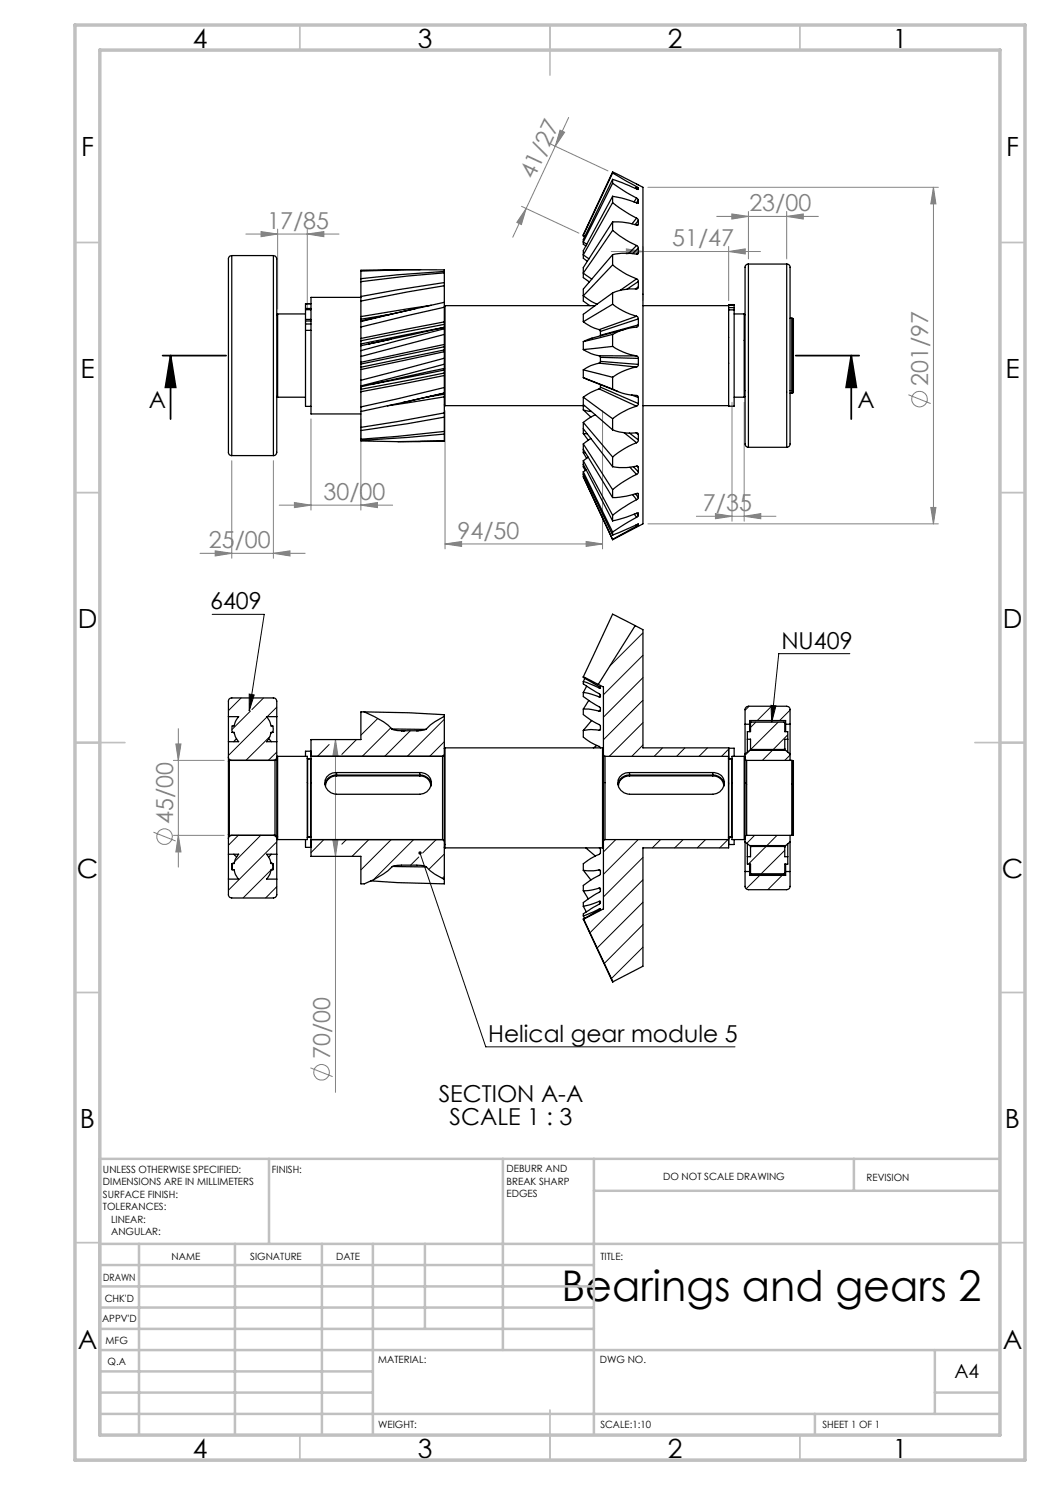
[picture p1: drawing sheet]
<svg xmlns="http://www.w3.org/2000/svg" width="210mm" height="297mm" viewBox="0 0 210 297" stroke-linecap="round" stroke-linejoin="round" font-family="sans-serif">
<g fill="none" stroke="#808080" stroke-width=".2">
<path d="M110.1 28.8l11.5 5.4M112 26l.9 .5-1.8 2.7zM113.7 23.5l-11.1 23.9M129.6 37.5h58.1M186.7 37.5v67.3M186.7 37.5l.5 3.3h-1zM49.2 46.8h18.6M52.2 46.3l3.3 .5-3.3 .5zM55.5 45.8v16M61.5 46.8l3.3-.5v1zM61.5 45.8v16M104.3 41.3l11.5 5.3"/>
<path d="M105.2 41.7l-.9 3.2-.9-.4zM122.2 50.3h29.9M125.3 49.8l3.3 .5-3.3 .5zM128.6 49.3v10.8M143.3 43.3h20.4M145.7 50.3l3.3-.5v1zM145.7 49.3v10.8M146.4 42.8l3.3 .5-3.3 .5zM149.7 42.3v9.5M157.3 43.3l3.4-.5v1zM157.3 42.3v9.5M181.7 78.9l4.4 1.8"/>
<path d="M46.4 92.1v19.6M54.7 92.1v19.6M62.2 83.8v18.2M72.2 83.8v18.2M89 82.1v27.7M120.5 82.1v27.7M146.4 80.5v23.7M148.8 80.5v23.7M40 110.7h21M43 110.2l3.4 .5-3.4 .5zM54.7 110.7l3.3-.5v1zM55.8 101h22.7"/>
<path d="M58.9 100.5l3.3 .5-3.3 .5zM72.2 101l3.3-.5v1zM89 108.8l3.3-.5v1zM89 108.8h31.5M117.2 108.3l3.3 .5-3.3 .5zM129.6 104.8h58.1M139.3 103.3h15.9M143.1 102.7l3.3 .6-3.3 .4zM148.8 103.3l3.4-.6v1zM186.2 101.5h1l-.5 3.3zM34.7 152.1h10.1M35.2 148.8h1l-.5 3.3z"/>
<path d="M35.7 145.7v27.7M67.1 147.9l.5 3.3h-1zM67.1 147.9v70.6M30.7 166.4l4.4 1.8M34.7 167.1h10.1M35.7 167.1l.5 3.3h-1zM66.6 168h1l-.5 3.3zM62.1 213.6l4.4 1.7"/>
<circle cx="183.9" cy="79.8" r="1.55"/>
<circle cx="32.9" cy="167.3" r="1.55"/>
<circle cx="64.3" cy="214.5" r="1.56"/>
</g>
<path d="M42.4 122.9h10.4l-3 19.3M49.8 138.8l1 .2-1 3.2zM170 130.7h-14.2l-1.5 13.7M154.2 141.1l1 .1-.9 3.2zM84 170.6l13.2 38.8h49.8" fill="none" stroke="#000" stroke-width=".2"/>
<path d="M32.5 71.1h12.7M34.1 71.1l1 6.4h-2zM34.1 71.1v12.7M159.1 71.1h12.7M170.3 71.1l1 6.4h-2.1zM170.3 71.1v12.7" fill="none" stroke="#000" stroke-width=".35"/>
<g fill="none" stroke="#c0c0c0" stroke-width=".35">
<path d="M60 5v5M110 5v10M160 5v5M15 48.5h5M200 48.5h5M15 98.5h5M200 98.5h5M15 148.5h10M195 148.5h10M15 198.5h5M200 198.5h5M15 248.5h5"/>
<path d="M200 248.5h5M60 287v5M110 282v10M160 287v5"/>
</g>
<g fill="none" stroke="#c0c0c0" stroke-width=".5">
<path d="M53.8 231.8v17M100.6 231.8v38.2M118.8 231.8v55.2M118.8 238.2h81.2M170.8 231.8v6.4M200 231.8h-180v55.2M20 248.8h180M20 257.3h98.8M20 253h98.8M27.8 248.8v38.2M47 248.8v38.2M64.4 248.8v38.2"/>
<path d="M74.6 248.8v38.2M85 248.8v17M20 265.8h98.8M20 261.5h98.8M20 278.5h54.6M20 274.3h54.6M20 270h180M187 278.5h13M187 270v12.8M20 282.8h180M163 282.8v4.2"/>
</g>
<path d="M15 5h190v287h-190zM20 10h180v277h-180z" fill="none" stroke="#c0c0c0" stroke-width=".7"/>
<g fill="#000">
<path d="M170.3 71.1l1 6.4h-2.1zM34.1 71.1l1 6.4h-2z"/>
<path d="M49.8 138.8l1 .2-1 3.2zM154.2 141.1l1 .1-.9 3.2zM83.7 170.4a.34 .34 0 0 0 .1 .5 .34 .34 0 0 0 .5-.2 .34 .34 0 0 0-.4-.4l.1 .3-.1-.3z"/>
</g>
<g fill="#808080">
<path d="M61.5 46.8l3.3-.5v1zM52.2 46.3l3.3 .5-3.3 .5zM157.3 43.3l3.4-.5v1zM146.4 42.8l3.3 .5-3.3 .5z"/>
<path d="M43 110.2l3.4 .5-3.4 .5zM54.7 110.7l3.3-.5v1zM89 108.8l3.3-.5v1zM117.2 108.3l3.3 .5-3.3 .5zM143.1 102.7l3.3 .6-3.3 .4zM148.8 103.3l3.4-.6v1z"/>
<path d="M58.9 100.5l3.3 .5-3.3 .5zM72.2 101l3.3-.5v1z"/>
<path d="M145.7 50.3l3.3-.5v1zM125.3 49.8l3.3 .5-3.3 .5z"/>
<path d="M105.2 41.7l-.9 3.2-.9-.4zM112 26l.9 .5-1.8 2.7z"/>
<path d="M186.2 101.5h1l-.5 3.3zM186.7 37.5l.5 3.3h-1z"/>
<path d="M67.1 147.9l.5 3.3h-1zM66.6 168h1l-.5 3.3z"/>
<path d="M35.2 148.8h1l-.5 3.3zM35.7 167.1l.5 3.3h-1z"/>
</g>
<g fill="none" stroke="#000" stroke-width=".25">
<path d="M122.5 39.3v1.2M122.5 39.3l1.9 .3 2.9 1M122.5 36.7l2.8 1.8 2 1.1M122.5 35.9v.8M122.5 35.9l4.9 1.9 .3 .1v-.3M122.5 34.6l4.8 2.7M122.5 34.4v.2M122.5 34.4l6.1 3.1v67.3l-6.1 3.1M122.5 34.4l-5.8 12.7M122.5 35.9l-5.8 12v.5M122.5 39.3l-5.8 10.8v.9M122.5 36.7l-5.8 11.7"/>
<path d="M122.5 34.6l-5.8 12.5M127.3 39.6l.4 .4M127.3 37.3l.4 .3M127.3 39.6l-.5 .8M127.3 37.3l-.2 .4M127.7 37.6l-.2 .3M46.4 51.1a.87 .87 0 0 0-.7 1.2v37.6a.85 .85 0 0 0 .7 1.2M46.4 51.1v40M46.4 51.1h8.3M54.7 51.1a.87 .87 0 0 1 .7 1.2v37.6a.9 .9 0 0 1-.7 1.2M54.7 51.1v40M72.2 59.5h-10v23.3h10"/>
<path d="M72.2 56.3v3M72.2 55.7v.6M72.2 54.2v1.5M84 53.9l-11.8 .1v.2M88.9 57.1l-7.4 1.3-9.3 1.8M88.9 57.1v3.4M88.9 57.1v-.6l-9.4 1.5-7.3 1.3v.9M88.9 54.6l-7.4 .6-9.3 1.1M88.9 54.6v1.8M88.9 54.6v-.3l-9.4 .7-7.3 .7M88.9 54.2v-.2l-7.4-.1-9.3 .3M116.7 59.2l1.5 1.1 1.2 .6"/>
<path d="M116.7 59.2v1l1.3 .9M116.7 54.6v.9l1.2 .9M116.7 51v.6l.8 .6M116.7 48.4v.5l.5 .3M116.7 47.1v.1l.2 .2M116.7 48.4l.7 .5M116.7 51l1.1 .8M116.7 54.6l1.7 1.2M116.7 47.1l.3 .1M122.5 58.6v2.3M122.5 53l2.8 1.9 2 .9M122.5 50.9v2.1"/>
<path d="M122.5 46.1l2.8 1.9 2 1.1M122.5 44.4v1.7M122.5 44.4a18.7 18.7 0 0 1 5.1 .6l.1-.2M122.5 40.5l2.8 2 2 1.1M122.5 58.6l-5.8 4.3v1.4M122.5 53l-5.8 6.2M122.5 50.9l-5.8 6.9v1.4M122.5 44.4l-5.8 9.1v1.1M122.5 46.1l-5.8 8.5M122.5 40.5l-5.8 10.5M127.3 55.8l.3 .1 .1 .4M127.3 49.1l.4 .5"/>
<path d="M127.3 43.6l.4 .5M127.3 55.8l-3.3 2.3M127.3 49.1l-1.5 1.6M127.3 43.6l-.9 1.2M127.7 57.4l-.2 .3a11.5 11.5 0 0 0-5 .9M127.7 56.3v1.1M127.7 50.5l-.2 .3a13.2 13.2 0 0 0-5 .1M127.7 49.6v.9M127.7 44.1v.7M127.7 40.5l-.4 .1M127.7 40v.5M127.7 57.4l-.6 .4"/>
<path d="M127.7 56.3l-2.3 1.6M127.7 50.5l-.3 .4M127.7 49.6l-1.2 1.1M127.7 44.8l-.2 .2M127.7 44.1l-.7 .8M127.7 40.5l-.1 .1M127.7 40l-.4 .6M149.7 52.8a.86 .86 0 0 0-.7 1.3v33.6a1.84 1.84 0 0 0 .3 1.7l.4 .1M149.7 52.8v36.7M149.7 52.8h7.6M157.3 52.8a.86 .86 0 0 1 .7 1.3v34.1a.89 .89 0 0 1-.7 1.3M157.3 52.8v36.7"/>
<path d="M55.4 79.3l.1 .1M55.5 62.8v16.6M55.5 62.8l-.1 .2M55.5 62.8h5.6M55.5 79.4h5.6M61.1 66.1v15.2h1.1M61.1 64.8v1.3M61.1 61.9v2M61.1 63.9v.3M61.1 60.7v1M61.1 60.7h.1M61.1 60.7h1.1"/>
<path d="M61.1 66.1h1.1M61.1 64.8h1.1M61.1 61.9h1.1M61.1 63.9h1.1M61.1 64.2h1.1M61.1 61.7v.2M61.1 64.2v.6M61.1 61.7h1.1M72.2 76.1v1.1M72.2 73.9v2.2M72.2 77.2v.2M72.2 70.1v1.2"/>
<path d="M72.2 71.3v1.2M72.2 69.1v1M72.2 78.3v3.1M72.2 65.4v2.3M72.2 64.3v1.1M72.2 64.2v.1M72.2 73.4v.5M72.2 72.5v.3M72.2 72.8v.6M72.2 77.4v.5M72.2 77.9v.4M72.2 60.2v3.1"/>
<path d="M72.2 68.8v.3M72.2 67.7v.5M72.2 68.2v.6M72.2 63.8v.4M72.2 63.3v.5M73.9 68.8l-1.7 .3M78.1 62.9l-5.9 .9M83 61.7l-10.8 2.5M86.3 61.1l-14.1 2.2M88.8 65.5l-15 3.3 4.4-1M88.9 78.6l-7.3 1.7M88.9 71.6l-16.7 4.5"/>
<path d="M88.9 72.8l-16.7 4.4M88.9 71.6v1.2M88.9 70.3l-16.7 3.6M88.9 70.3v1.3M88.9 72.8v.9M88.9 65.8l-16.7 4.3M88.9 66.9l-16.7 4.4M88.9 65.8v1.1M88.9 68.9l-16.7 3.6M88.9 66.9v2M88.9 65.5v.3M88.9 77.5l-16.7 3.9"/>
<path d="M88.9 77.5v1.1l-16.7 3.7M88.9 75.1l-16.7 3.2M88.9 75.1v2.4M88.9 64.4l-16.7 3.3M88.9 61.5l-16.7 3.9M88.9 61.5v2.9M88.9 60.5l-16.7 3.8M88.9 60.5v1M88.9 70l-16.7 3.4M88.9 70v.3M88.9 69.4l-16.7 3.4M88.9 68.9v.5"/>
<path d="M88.9 69.4v.6M88.9 73.8v.2M88.9 74.6l-16.7 3.3M88.9 74v.6M88.9 74.6v.5M88.9 65.5l-16.7 3.3M88.9 64.9l-16.7 3.3M88.9 64.4v.5M88.9 79.4v3.2M88.9 64.9v.6M88.9 78.8v.6M88.9 74l-14.4 2.8"/>
<path d="M88.9 79.4l-11.4 1.8M88.9 78.7v.1M88.9 78.8l-3.5 .6M88.9 73.7l-16.7 3.7M89 61.1v20M89 61.1h30M89 61.1l-.1 .2M116.7 68.3v1.6M116.7 75.5l5.8 2.3M116.7 74v1.5M116.7 74l5.8 1.5M116.7 69.9l1.5 .8 1.6 .5"/>
<path d="M116.7 75.5l6.9 2.8M116.7 64.3l1.5 1 1.6 .6M116.7 79.4v1.5l5.8 5.1M116.7 79.4l5.8 4.3M119.8 72.6l-1.7 .5-1.4 .9M119.8 77.8l-1.7 .7-1.4 .9M119.8 71.2l.3 .3M119.8 65.9l.3 .4M119.8 71.2h7.5M119.8 72.6l7.5 .8M119.8 77.8l7.5 3.4M120.1 71.5v.8"/>
<path d="M120.1 72.3l-.3 .3M120.1 67.1v.1M120.1 66.3v.8M120.1 76.9v.5M120.1 77.4l-.3 .4M120.1 71.5l7.6 .2M120.1 72.3l7.6 .6M120.1 77.4l7.6 3.3M122.5 77.8a12.9 12.9 0 0 0 5.1 1.4l.1 .3M122.5 75.5v2.3M122.5 69.3l2.8 1.4 2 .5M122.5 66.9v2.4"/>
<path d="M122.5 60.9l2.1 1.3 2.7 1M122.5 69.3l-5.8 .6M122.5 66.9l-5.8 1.4M122.5 60.9l-5.8 3.4M125.1 65.8l-7 1.9-1.4 .6M126.3 79l1.4 .5M127.3 73.4l-2.2 .6-1.5 .7-1.1 .8M127.3 71.2l.3 .1 .1 .4M127.3 63.2l.3 .2 .1 .4M127.3 63.2l-7.5 2.7M127.7 79.5v1.2M127.7 72.9l-.1 .3-.3 .2"/>
<path d="M127.7 71.7v1.2M127.7 65l-.2 .4a13.4 13.4 0 0 0-5 1.5M127.7 63.8v1.2M127.7 65l-7.6 2.1M127.7 63.8l-7.6 2.5M128.6 61.1h17.1M145.7 61.1v20.1h1.1v-19.2M145.7 61.1v-.2h1.1v.2M145.7 62h1.1M145.7 61.5h1.1M145.7 61.1h1.1M145.7 61.1h.1"/>
<path d="M146.8 61.5v.5M146.8 62.8h2M146.8 79.4h2M146.8 61.1v.4M148.8 62.8v16.6M148.8 62.8l.2 .2M149 79.3l-.2 .1M158 63.6h.4M158 78.6h.4M158.4 63.6l.2 .1M158.4 63.6v15M158.6 78.5l-.2 .1"/>
<path d="M158.6 63.7v14.8M46.4 91.1h8.3M72.2 81.4v.9M72.2 82.3v3.2M72.2 85.5v.6M72.2 86.1v1.7M72.2 87.8v.3M72.2 88.1v.1l7.3 .1 9.4-.1M79.6 88.3h4.4M81.5 80.3l-.9 .2M88.9 82.6l-9.4 1.7-7.3 1.2M88.9 82.6v.8l-7.4 1.3-9.3 1.4"/>
<path d="M88.9 86.3l-9.4 1-7.3 .5M88.9 83.5v2.8M88.9 86.3v.5l-7.4 .7-9.3 .6M88.9 88.2v.1h-4.9M88.9 81l.1 .1M88.9 86.9v1.3M89 81.1h27.9M116.7 94.8v.2M116.7 92.9v.5M116.7 89.8v.8M116.7 86.7h.7M116.7 85.8v.9"/>
<path d="M116.7 82l1.6 .3M116.7 81.1v.9M116.7 84.5v1.3M116.7 88.8v1M116.7 92.1v.8M116.7 94.4v.4M116.7 95.4l5.8 12.5M116.7 85.8l5.8 7.5M116.7 84.5l5.8 6.9M116.7 88.8l5.8 9.1M116.7 89.8l5.8 9.7M116.7 92.1l5.8 10.9"/>
<path d="M116.7 92.9l5.8 11.3M116.7 94.4l5.8 12M116.7 94.8l5.8 12.2M116.7 95l.1 .3M116.7 93.4l.4 .7M116.7 90.6l.6 1.1M116.7 86.7l1 1.3M116.7 82l1.5 1.4M116.8 95h-.1M116.9 95.2l-.2 .2M116.9 93.3l-.2 .1M117.1 90.5l-.4 .1"/>
<path d="M117.2 94l-.5 .4M117.7 91.4l-1 .7M118.2 87.7l-1.5 1.1M119 83l-2.3 1.5M122.5 97.9v1.6M122.5 93.3a14.8 14.8 0 0 0 5.1 0l.1 .2M122.5 91.4v1.9M122.5 86a12.1 12.1 0 0 0 5.1 .6l.1 .3M122.5 83.7v2.3M124.8 86.5l2.5 2M125.9 86.6l1.8 1.4M126 93.4l1.3 1.5"/>
<path d="M126.5 98.9l.8 1M126.7 93.3l1 1.1M127.1 98.7l.6 .8M127.2 86.6l.5 .3M127.3 99.9l-2.9 1.8-1.9 1.3M127.3 94.9l-2.9 1.7-1.9 1.3M127.3 88.5l-2.2 1.1-2.6 1.8M127.3 81.2l-2.2 .9-2.6 1.6M127.4 93.2l.3 .3M127.6 98.7l.1 .1M127.7 99.5l-.4 .4M127.7 98.8v.7"/>
<path d="M127.7 98.8l-.2-.1a17.3 17.3 0 0 1-5 .8M127.7 94.4l-.4 .5M127.7 93.5v.9M127.7 88l-.1 .3-.3 .2M127.7 86.9v1.1M127.7 80.7l-.4 .5M128.6 81.1h17.1M149.7 89.5h7.6M122.5 106.4v.6M122.5 103v1.2M122.5 107.9h.1M126.9 102.8l.4 .7"/>
<path d="M127.1 105l.2 .3M127.3 103.5l-4.8 2.9M127.3 105.3l-4.8 2.6M127.4 102.7l.3 .4M127.6 104.8l.1 .2M127.6 102.6l.1 .1M127.7 105v-.2h-.2l-5 2.2M127.7 103.1l-.4 .4M127.7 102.7v.4M127.7 102.7l-.2-.1-2.2 .8-2.8 .8M127.7 105l-.4 .3M116.7 138.5v.8l3.4 2.3v.6h-.3"/>
<path d="M116.7 138.5l1 .2 2.1 .7M116.7 136.3v.5l3.2 2 .2 .2v.4h-.3M116.7 136.3l3.1 1.3M116.7 135.4v.1l3.1 1.8a.17 .17 0 0 1 .3 .1 .17 .17 0 0 1-.2 .2h-.1M116.7 135.4l3 1.5M117 135.7l-.3 .6M117.3 137.2l-.6 1.3M119.7 136.9l1 .5v12.4M120 137.4l-.2 .2M120.1 139l-.3 .4M127 125.1l-4.5-2.3-5.8 12.6M127 125.1l-7.3 11.8"/>
<path d="M127 125.1l1.6 .8v23.7h17.1v2.2M45.7 143.3h2a3.7 3.7 0 0 0-.9 1.9h-.4v1.3M45.7 143.3v-3a.61 .61 0 0 1 .7-.7h8.3a.66 .66 0 0 1 .7 .7v3M45.7 143.3v5M45.7 151.4a.61 .61 0 0 0 .7 .7M45.7 151.4v.9M45.7 152.3v14.6M45.7 148.3v3.1M45.9 152.1v15M45.9 152.1h9.1M45.9 152.1l-.2 .2M46.4 146.5l.4 .1"/>
<path d="M46.4 146.5h.4a3.7 3.7 0 0 0 .9 1.8h-2M47.3 147.8l-.5 .5M53.7 147.7l.6 .6M54.6 146.5l-.4 .1M54.6 146.5h-.4a3.7 3.7 0 0 1-.9 1.8h2.1M55 152.1v15M55.4 151.8l-.2 .2-.2 .1M55.4 143.3h-2.1a3.7 3.7 0 0 1 .9 1.9h.4v1.3M55.4 143.3v5M55.4 151.4a.66 .66 0 0 1-.7 .7M55.4 151.4v16.3M55.4 148.3v3.1"/>
<path d="M55.5 151.3v16.6M55.5 151.3h6v16.6h-6M55.5 151.3l-.1 .1M61.5 151.7v.1M61.5 151.8v15.6M61.5 151.8h.6M62.1 151.8v15.6M62.2 151.7l-.1 .1M62.2 151.3v16.6M62.2 150.2h-1.1v1.1M62.2 151.3h26.3M67.3 154.5a2.18 2.18 0 0 0-2.3 2.2 2.18 2.18 0 0 0 2.3 2.2h16.7a2.18 2.18 0 0 0 2.2-2.1 2.18 2.18 0 0 0-1.9-2.3h-.3"/>
<path d="M67.3 155a2.23 2.23 0 0 0-2.3 1.9M67.3 155v.2M67.3 155.2a2.12 2.12 0 0 0-2.2 2M67.3 154.5h16.7M67.3 154.5v.5M67.3 155.2h16.7M67.3 155h16.7M72.8 142.4a14.1 14.1 0 0 1 5.6 3.4M72.8 142.4l9 .2 7.1 .3v6.9M72.8 142.4h-.6v5.5h-10v3.4M78.4 145.8l1.1 .3 .8 .1M78.4 145.8l6.7 .1"/>
<path d="M80.3 146.2h3.1M80.3 146.2h.7M83.4 146.2h.3M84 155a2.28 2.28 0 0 1 2.3 1.9M84 155v.2M84 155.2a2.03 2.03 0 0 1 2.1 2.1M84 154.5v.5M88.5 151.3v16.6M88.9 150.9l-.4 .4M88.9 143.3a10.8 10.8 0 0 0-3.7 2.6l-1.8 .3M88.9 149.8v19.6M89 149.6v20"/>
<path d="M89 149.6l-.1 .2M89 149.6h31.5M116.7 146.1v1.3a11.9 11.9 0 0 0 3.2 1.9l.2 .3M116.7 141.8v.3a1.32 1.32 0 0 0 1 1.5l2.2 1.3 .2 .3v.7M116.7 141.8h1l2.1 .4M117.8 140.1l-1.1 1.7M118.3 144.1l-1.6 2M119.4 149.1l-.7 .5M119.8 146l-1.6-.1-1.5 .2M120.1 145.9l-.1 .1h-.2M120.1 142l-.3 .2M120.1 145.8l-.3 .2"/>
<path d="M120.5 149.6v20M120.5 149.6l.2 .2M120.7 150.9l.3 .4M120.7 149.8v19.6M121 151.3h24.7v16.6h-24.7M121 151.3v16.6M125.9 154.5a2.18 2.18 0 0 0-2.3 2.2 2.18 2.18 0 0 0 2.3 2.2h16.7a2.18 2.18 0 0 0 2.2-2.1 2.18 2.18 0 0 0-1.9-2.3h-.3M125.9 155a2.23 2.23 0 0 0-2.3 1.9M125.9 155v.2M125.9 155.2a2.12 2.12 0 0 0-2.2 2M125.9 154.5h16.7M125.9 154.5v.5"/>
<path d="M125.9 155.2h16.7M125.9 155h16.7M142.6 155a2.28 2.28 0 0 1 2.3 1.9M142.6 155v.2M142.6 155.2a2.03 2.03 0 0 1 2.1 2.1M142.6 154.5v.5M145.7 151.7v.1M145.7 151.8v15.6M145.7 149.6h1.1v1.7M145.7 151.8h.6M146.3 151.8v15.6M146.4 151.7l-.1 .1"/>
<path d="M148.8 151.3v16.6M148.8 151.3h-2.4v16.6h2.4M148.8 151.3l.2 .1M149 151.8l.3 .3M149 144.8v-2.9a.73 .73 0 0 1 .7-.7h7.6a.66 .66 0 0 1 .7 .7v2.9M149 144.8v6M149 151.4v16.3M149 144.8h.9M149 150.8l.9-.7h7.2l.9 .7M149 150.8v.6M149.3 152.1v15M149.3 152.1h9.1"/>
<path d="M149.5 147.8v2.6M149.5 147.8v-1.5h.6v-1.9h6.8l.1 1.9h.6v1.5M149.5 147.8h.6v2M149.9 144.8v1.5M149.9 144.8v-.7h7.2v.7M150.1 149.8l.1 .1M150.1 149.8v.3M150.2 149.9v.2M150.2 149.9h6.6M156.8 149.9v.2M157 149.8l-.2 .1M157 149.8v.3"/>
<path d="M157.1 144.8v1.5M157.1 144.8h.9M157.6 147.8v2.6M157.6 147.8h-.6v2M158 144.8v6M158 150.8v1.3M158.4 152.1l.2 .1M158.4 152.1v15M158.6 152.2v14.8M45.7 170.8h2a3.7 3.7 0 0 0-.9 1.9h-.4M45.7 175.8v3.1a.66 .66 0 0 0 .7 .7h8.3a.73 .73 0 0 0 .7-.7v-3.1M45.7 170.8v5"/>
<path d="M45.7 166.9v.8M45.7 166.9l.2 .2M45.7 167.7v3.1M45.9 167.1h9.1M46.4 167.1a.66 .66 0 0 0-.7 .6M46.4 172.7v1.3h.4a3.4 3.4 0 0 0 .9 1.8h-2M46.8 170.8l.5 .6M46.8 172.6l-.4 .1M54.2 172.6l.4 .1M54.2 170.8l-.5 .6M54.6 172.7v1.3h-.4a3.4 3.4 0 0 1-.9 1.8h2.1M54.7 167.1a.73 .73 0 0 1 .7 .6"/>
<path d="M55 167.1l.4 .3M55.4 170.8h-2.1a3.7 3.7 0 0 1 .9 1.9h.4M55.4 170.8v5M55.4 167.7l.1 .2M55.4 167.7v3.1M61.1 167.9v1.6h1.1M61.5 167.4v.1M61.5 167.4h.6M62.1 167.4l.1 .1M62.2 167.9v3.4h10v5.5h.6a14.8 14.8 0 0 0 5.7-3.5 17.6 17.6 0 0 1 5.6-.2l1.2 .3M62.2 167.9h26.3M78.5 173.3l6.8 .1"/>
<path d="M85.3 173.4l1.7 1.4 1.9 1.1M88.5 167.9l.4 .4M88.9 169.4v7.4l-9.4-.3-5.3-.3M88.9 169.4l.1 .2M89 169.6h31.5M116.7 178.1l1 1.7M116.7 174.1l1.5 1.9M117.2 169.6l1.9 1.6M119.8 177.6l.3 .1-.1 .7-3.3 2.1v.8M119.8 177.6l-1.7 .4-1.4 .1M119.8 174l.3 .1-.1 .9-1.8 1-1.5 1.1v1M119.8 174l-1.1 .2-2-.1"/>
<path d="M119.8 177.6l.3 .3M119.8 174l.3 .2M119.9 169.6l.2 .2M119.9 169.6l.2 .1v.9l-.2 .2-1.7 .9-1.5 1.1v1.3M120.7 169.4l-.2 .2M120.7 169.4v12.4l-4 2M121 167.9l-.3 .2v.2M145.7 167.4v.1M145.7 167.4v2.2h-17.1v23.6l-6 3.2M145.7 167.4h.6M146.3 167.4l.1 .1M146.8 167.9v1h-1.1"/>
<path d="M149 174.3v3a.73 .73 0 0 0 .7 .6h7.6a.66 .66 0 0 0 .7-.6v-3M149 168.4v5.9M149 167.7l-.2 .2M149 174.3h.9M149 168.4l.9 .7h7.2l.9-.7M149 167.7v.7M149.3 167.1l-.3 .3M149.3 167.1h9.1M149.5 168.7v2.6M149.5 171.3v1.5h.6v1.8M149.9 172.8v1.5M149.9 174.3v.8h7.2v-.8"/>
<path d="M150.1 174.6l.1 .4M150.1 169.2h.1M150.1 174.6l.1 .2M150.1 169.2v.2M150.1 169.4v1.9h-.6M150.2 169.3l-.1 .1M150.2 174.8v.2M150.2 169.1v.2M150.2 175h6.6M150.2 174.8h6.6M150.2 169.3h6.6M156.8 169.3l.2 .1"/>
<path d="M156.8 174.8v.2M156.8 169.1v.2M156.9 169.1l.1 .1M157 174.6l-.2 .4M157 174.6l-.2 .2M157 169.2v.2M157 169.4v1.9h.6M157 169.1v.1M157.1 172.8v1.5M157.1 174.3h.9M157.6 168.7v2.6M157.6 171.3v1.5h-.6v1.8"/>
<path d="M158 168.4v5.9M158 167.1v1.3M158.6 167l-.2 .1M116.7 183.8l5.9 12.6M116.7 183.8h.1M116.7 183.2l.2 .5M116.7 181.3l.6 1.1M119.8 181.8l.3-.1v.2l-3.4 1.9M119.8 181.8l-3.1 1.4M119.8 180.3h.3v.3M119.8 180.3l-1.7 .6-1.4 .4M119.8 181.8l.1 .2"/>
<path d="M119.8 180.3l.3 .3M120.1 180.6l-3.4 2.2v.4"/>
</g>
<g fill="none" stroke="#000" stroke-width=".2">
<path d="M48.2 139.6l-2.5 2.5M52.7 139.6l-2.3 2.3M128.6 135.5l-7.9 7.9M128.6 131.1l-7.9 7.9M128.6 126.6l-6.6 6.6M50.1 142.2l-3.7 3.7M53.4 143.4l-7.7 7.7M54 147.3l-4.8 4.8M55.4 150.4l-1.7 1.7M55.4 141.4l-2 1.9M62.3 147.9l-.1 .2M65.8 148.9l-2.3 2.4"/>
<path d="M71.3 147.9l-2.9 3M72.4 142.4l-.2 .2M75.6 143.7l-3.4 3.3M78.2 145.6l-5.7 5.7M82.1 146.2l-5.2 5.1M88.9 148.3l-3 3M88.9 143.9l-7.4 7.4M128.6 149l-2.2 2.3M128.6 144.5l-6.8 6.8M128.6 140l-7.9 8M132.5 149.6l-1.7 1.7M137 149.6l-1.7 1.7"/>
<path d="M141.5 149.6l-1.7 1.7M145.9 149.6l-1.6 1.7M149.8 141.2l-.8 .9M150 150.1l-1 1M151.2 144.4l-1.1 1.1M154.2 141.4l-2.8 2.7M154.5 150.1l-2 2M155.6 144.4l-5.4 5.5M157.6 147l-2.9 2.9M158 151l-1 1.1M158 142l-2.1 2.1M46.5 172.7l-.1 .1"/>
<path d="M47.7 167.1l-2 1.9M52.1 167.1l-5.2 5.2M54.2 174l-5.6 5.6M54.6 173.6l-.3 .4M55.4 168.4l-9.7 9.6M55.4 177.3l-2.3 2.3M64.8 167.9l-2.6 2.6M69.3 167.9l-.9 .9M73.8 167.9l-3.4 3.4M78.2 167.9l-6 6.1M82.7 167.9l-8 8M83.7 171.4l-1.6 1.6"/>
<path d="M87.2 167.9l-2.7 2.7M88.9 175.3l-.5 .4M88.9 170.8l-3.1 3.1M123.2 167.9l-2.5 2.5M127.6 167.9l-6.9 7M128.6 176l-10.6 10.5M128.6 171.5l-7.9 7.9M132.1 167.9l-1.6 1.7M136.6 167.9l-1.7 1.7M141.1 167.9l-1.6 1.7M145.6 167.9l-1.7 1.7M146.1 167.4l-.4 .4"/>
<path d="M150.9 167.1l-1.5 1.6M151.9 175.1l-2.7 2.7M153.2 169.3l-3.5 3.5M155.4 167.1l-2 2M156.4 175.1l-2.8 2.8M157 174.6l-.3 .2M157 170.1l-4.8 4.7M157.2 174.3l-.1 .1M128.6 189.4l-6.3 6.3M128.6 184.9l-7.7 7.8M128.6 180.4l-9.2 9.2"/>
</g>
<text font-size="8.5" x="112.3" y="260.3">Bearings and gears 2</text>
<g font-size="5.3">
<text x="38.5" y="9.5">4</text>
<text x="83.5" y="9.5">3</text>
<text x="133.6" y="9.5">2</text>
<text x="178.6" y="9.5">1</text>
<text x="16.2" y="31.3">F</text>
<text x="201.2" y="31.3">F</text>
<text x="16.1" y="75.5">E</text>
<text x="201.1" y="75.5">E</text>
<text x="15.5" y="125.5">D</text>
<text x="200.5" y="125.5">D</text>
<text x="15.4" y="175.5">C</text>
<text x="200.4" y="175.5">C</text>
<text x="16" y="225.5">B</text>
<text x="201" y="225.5">B</text>
<text x="15.5" y="269.8">A</text>
<text x="200.5" y="269.8">A</text>
<text x="38.5" y="291.5">4</text>
<text x="83.5" y="291.5">3</text>
<text x="133.6" y="291.5">2</text>
<text x="178.6" y="291.5">1</text>
</g>
<g font-size="4.7" fill="#808080">
<text x="106.8" y="36.1" transform="rotate(-65 106.8 36.1)">41/27</text>
<text x="53.4" y="45.8">17/85</text>
<text x="149.9" y="42.3">23/00</text>
<text x="134.5" y="49.3">51/47</text>
<text x="185.6" y="77.2" transform="rotate(-90 185.6 77.2)">201/97</text>
<text x="64.7" y="100">30/00</text>
<text x="91.5" y="107.8">94/50</text>
<text x="140.6" y="102.2">7/35</text>
<text x="41.8" y="109.6">25/00</text>
<text x="34.6" y="164.7" transform="rotate(-90 34.6 164.7)">45/00</text>
<text x="66" y="211.9" transform="rotate(-90 66 211.9)">70/00</text>
</g>
<g font-size="4.7">
<text x="29.7" y="81.7">A</text>
<text x="171.5" y="81.7">A</text>
<text x="42" y="121.8">6409</text>
<text x="156.3" y="129.7">NU409</text>
<text x="97.6" y="208.3">Helical gear module 5</text>
<text x="87.7" y="220.4">SECTION A-A</text>
<text x="89.9" y="224.9">SCALE 1 : 3</text>
</g>
<text font-size="3.9" x="190.9" y="275.5">A4</text>
<g font-size="2">
<text x="20.6" y="234.6">UNLESS OTHERWISE SPECIFIED:</text>
<text x="20.6" y="237.1">DIMENSIONS ARE IN MILLIMETERS</text>
<text x="20.6" y="239.6">SURFACE FINISH:</text>
<text x="54.4" y="234.6">FINISH:</text>
<text x="101.3" y="234.5">DEBURR AND</text>
<text x="101.3" y="237">BREAK SHARP</text>
<text x="101.3" y="239.5">EDGES</text>
<text x="132.6" y="236">DO NOT SCALE DRAWING</text>
<text x="173.3" y="236.2">REVISION</text>
<text x="20.6" y="242.1">TOLERANCES:</text>
<text x="22.2" y="244.6">LINEAR:</text>
<text x="22.2" y="247.1">ANGULAR:</text>
<text x="34.3" y="252">NAME</text>
<text x="50" y="251.9">SIGNATURE</text>
<text x="67.2" y="251.9">DATE</text>
<text x="120.1" y="251.9">TITLE:</text>
<text x="20.6" y="256.1">DRAWN</text>
<text x="20.9" y="260.3">CHK'D</text>
<text x="20.4" y="264.4">APPV'D</text>
<text x="21.1" y="268.8">MFG</text>
<text x="21.5" y="273">Q.A</text>
<text x="75.6" y="272.5">MATERIAL:</text>
<text x="120" y="272.5">DWG NO.</text>
<text x="75.6" y="285.5">WEIGHT:</text>
<text x="120.1" y="285.6">SCALE:1:10</text>
<text x="164.5" y="285.6">SHEET 1 OF 1</text>
</g>
</svg>
